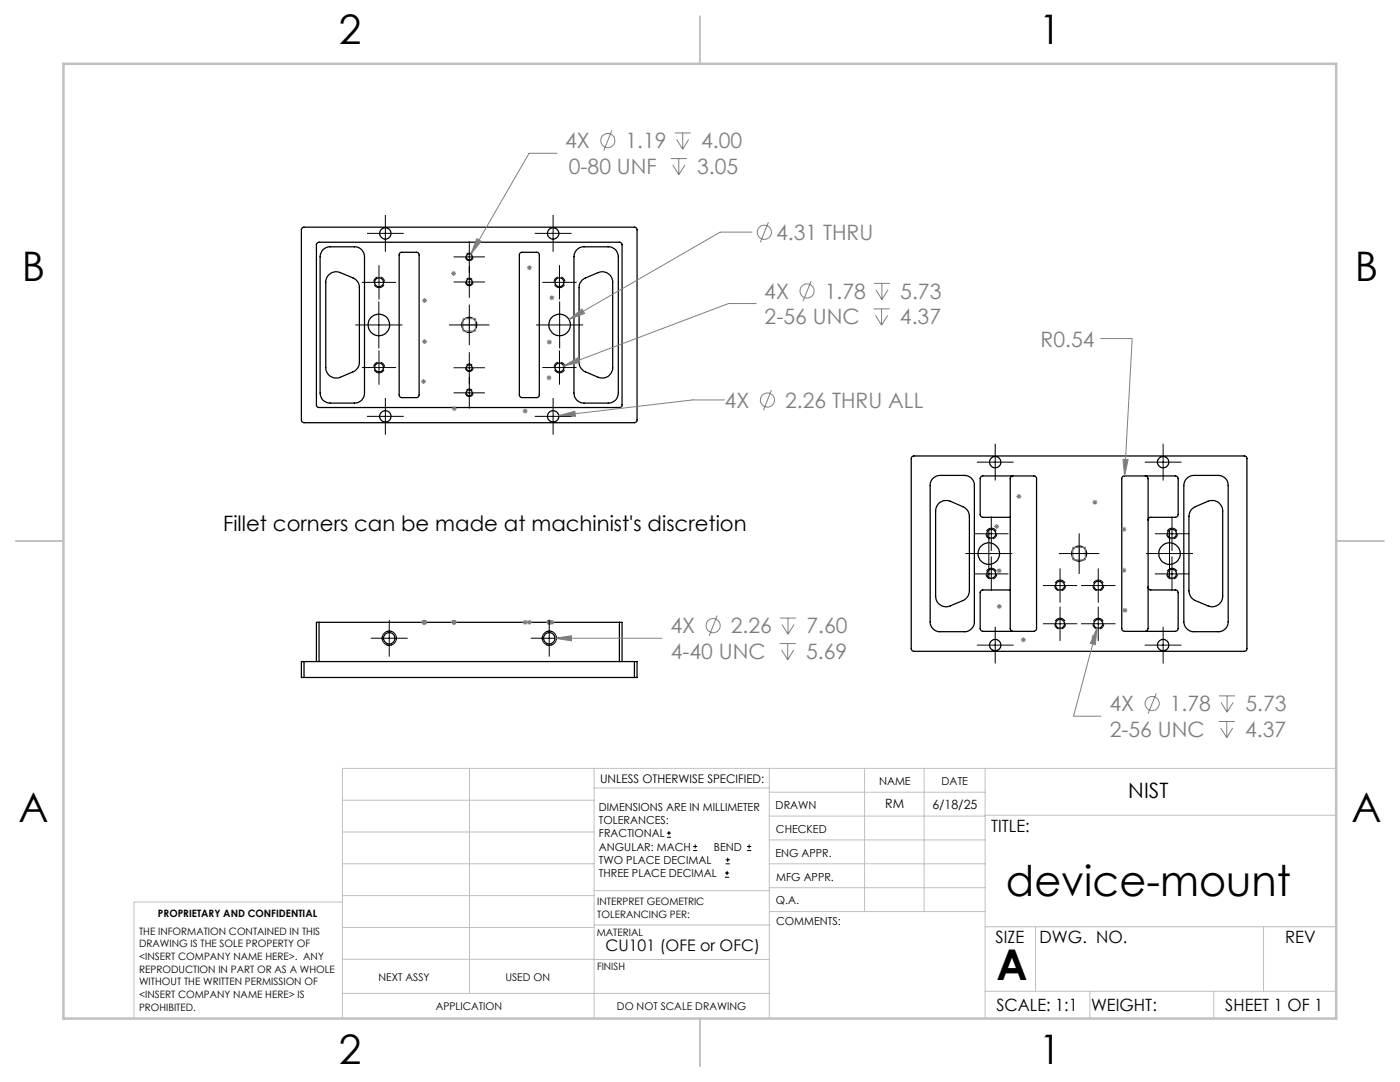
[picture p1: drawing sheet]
<svg xmlns="http://www.w3.org/2000/svg" width="279mm" height="216mm" viewBox="0 0 279 216" stroke-linecap="round" stroke-linejoin="round" font-family="sans-serif">
<g fill="none" stroke="#000" stroke-width=".25">
<path d="M60.3 45.5l.3-.2h66a.49 .49 0 0 1 .5 .6v37.9a.54 .54 0 0 1-.5 .5h-65.9a.54 .54 0 0 1-.6-.5v-38zM63.3 48.5l.3-.2h60a.54 .54 0 0 1 .5 .6v31.9a.49 .49 0 0 1-.5 .5h-59.9a.49 .49 0 0 1-.6-.5v-32zM64.3 50l.6-.5 .6-.3h5.2a1.97 1.97 0 0 1 2 2v27.2a1.97 1.97 0 0 1-2 2h-4.8a1.97 1.97 0 0 1-2-2v-27.2zM65.4 55a2.08 2.08 0 0 1 2.5-.6l2.5 1.1a2.13 2.13 0 0 1 1.3 1.9v14.9a2.04 2.04 0 0 1-1.3 1.9l-2.5 1.1a2.07 2.07 0 0 1-2.9-2v-17.3zM79.9 50.4l3.2-.1a.49 .49 0 0 1 .5 .6v27.9a.54 .54 0 0 1-.5 .5h-2.9a.54 .54 0 0 1-.5-.5v-28zM103.8 50.5l.3-.2h3a.49 .49 0 0 1 .5 .6v27.9a.54 .54 0 0 1-.5 .5h-2.9a.54 .54 0 0 1-.6-.5v-28zM115 50l.5-.5 .7-.3h5.2a1.97 1.97 0 0 1 2 2v27.2a1.97 1.97 0 0 1-2 2h-4.8a1.97 1.97 0 0 1-2.1-2v-27.2l.2-.6zM116.1 56l.7-.5 2.6-1.1a2.07 2.07 0 0 1 2.9 1.9v17a2.07 2.07 0 0 1-2.9 2l-2.6-1.1a2.04 2.04 0 0 1-1.2-1.9v-15.2l.1-.6zM182 91.2l.3-.2h66a.49 .49 0 0 1 .5 .5v37.9a.49 .49 0 0 1-.5 .6h-65.9a.54 .54 0 0 1-.5-.6v-37.9zM186.1 95.6l.5-.5 .7-.2h5.2a1.97 1.97 0 0 1 2 2v27.2a1.97 1.97 0 0 1-2 1.9h-4.9a1.97 1.97 0 0 1-2-1.9v-27.6zM202.1 95a.54 .54 0 0 0-.5 .5v30l.3 .4 .2 .1M228.6 95a.54 .54 0 0 1 .5 .5v29.9l-.1 .3-.4 .3"/>
<path d="M236.7 95.6l.6-.5 .6-.2h5.2a1.97 1.97 0 0 1 2 2v27.2a1.97 1.97 0 0 1-2 1.9h-4.8a2.02 2.02 0 0 1-2-1.9v-27.2l.1-.7zM187.4 100.4l.9-.5h1l2.9 1.2a2 2 0 0 1 1.3 1.9v14.9a2.09 2.09 0 0 1-1.3 1.9l-2.5 1.1a2.11 2.11 0 0 1-3-1.9v-17l.1-.7zM201.6 103.2h-5.5l-.4-.2-.1-.2v-7.3a.54 .54 0 0 1 .5-.5h10.2a.54 .54 0 0 1 .6 .5l-.1 30.1-.5 .4h-10.2l-.2-.1-.3-.4v-7.2a.54 .54 0 0 1 .5-.6h5.5M229.1 103.8a.49 .49 0 0 1 .6-.6h4.9l.4-.2 .1-.3v-7.2a.54 .54 0 0 0-.5-.5h-10.2a.49 .49 0 0 0-.5 .5v29.9a.54 .54 0 0 0 .5 .6h10.2l.3-.1 .2-.5v-7.1a.54 .54 0 0 0-.5-.6h-4.9a.54 .54 0 0 1-.6-.5M237.8 101.6l.7-.5 2.6-1.1a2.11 2.11 0 0 1 2.9 2v17a2.11 2.11 0 0 1-2.9 1.9l-2.6-1.1a2.13 2.13 0 0 1-1.2-1.9v-14.9l.2-.9zM60.7 132h-.6v3.2h.6M60.7 132v3.2M60.7 135.2h65.9M60.7 132h65.9M63.7 124.2h-.6v7.8M63.7 124.2v7.8M63.7 124.2h59.9"/>
<path d="M123.6 124.2h.5v7.8M123.6 124.2v7.8M126.6 132h.5v3.2h-.5M126.6 132v3.2"/>
<circle cx="75.6" cy="56.3" r=".89"/>
<circle cx="76.9" cy="46.6" r="1.13"/>
<circle cx="93.7" cy="56.3" r=".6"/>
<circle cx="93.7" cy="51.3" r=".6"/>
<circle cx="110.4" cy="46.6" r="1.13"/>
<circle cx="111.7" cy="56.3" r=".89"/>
<circle cx="75.6" cy="64.8" r="2.16"/>
<circle cx="75.6" cy="73.3" r=".89"/>
<circle cx="93.6" cy="64.8" r="1.48"/>
<circle cx="93.7" cy="78.4" r=".6"/>
<circle cx="93.7" cy="73.4" r=".59"/>
<circle cx="111.7" cy="73.3" r=".89"/>
<circle cx="111.7" cy="64.8" r="2.16"/>
<circle cx="76.9" cy="83.1" r="1.13"/>
<circle cx="110.4" cy="83.1" r="1.13"/>
<circle cx="198.6" cy="92.2" r="1.13"/>
<circle cx="232.1" cy="92.2" r="1.13"/>
<circle cx="197.3" cy="110.5" r="2.15"/>
<circle cx="197.8" cy="106.5" r=".89"/>
<circle cx="197.8" cy="114.5" r=".89"/>
<circle cx="211.5" cy="116.8" r=".89"/>
<circle cx="215.4" cy="110.5" r="1.51"/>
<circle cx="219.2" cy="116.8" r=".89"/>
<circle cx="233.4" cy="110.5" r="2.15"/>
<circle cx="233.9" cy="106.5" r=".89"/>
<circle cx="233.9" cy="114.5" r=".9"/>
<circle cx="77.7" cy="127.3" r="1.13"/>
<circle cx="109.6" cy="127.3" r="1.13"/>
<circle cx="198.6" cy="128.7" r="1.13"/>
<circle cx="211.5" cy="124.5" r=".89"/>
<circle cx="219.2" cy="124.5" r=".89"/>
<circle cx="232.1" cy="128.7" r="1.13"/>
</g>
<g fill="none" stroke="#808080" stroke-width=".2">
<path d="M111.2 30.6h-5.6l-11.7 20.2M122.1 26l-1.6 4.1M133.9 31.6h3.2M134.3 32.9l1.2 2M134.6 26.5h3.3M135 27.8l1.2 2M135.5 31.6v3.3M136.2 26.5v3.3M136.7 32.9l-1.2 2M137.4 27.8l-1.2 2M84.2 60h1M84.4 59.6l.7 .7"/>
<path d="M84.7 59.5v1M85.1 59.6l-.7 .7M90 54.6h1M90.2 54.2l.7 .7M90.5 54.1v1M90.9 54.2l-.7 .7M95.1 47.6l.9 .6-2.1 2.6zM105.2 53.4h1M105.3 53.1l.7 .7M105.7 52.9v1M106 53.1l-.7 .7M109.6 59.4h1"/>
<path d="M109.8 59.1l.7 .7M110.1 58.9v1M110.5 59.1l-.7 .7M150.1 46.3h-6.4l-30.1 17.4M153.4 44.3l-1.7 4.1M161.9 56.1l-1.6 4M174.4 56.6h3.2M174.8 57.8l1.2 2M176 56.6v3.2M177.2 57.8l-1.2 2M84 76.1h1M84.2 75.8l.7 .7"/>
<path d="M84.2 68.2h1M84.4 67.8l.7 .7M84.5 75.6v1M84.7 67.7v1M84.9 75.8l-.7 .7M85.1 67.8l-.7 .7M109.1 75.4h1M109.1 68.3h1M109.2 75l.7 .7M109.3 67.9l.7 .7M109.6 74.9v1M109.6 67.8v1"/>
<path d="M109.9 75l-.7 .7M110 67.9l-.7 .7M112.5 73l2.9-1.6 .3 .9zM113.6 63.7l2.5-2 .6 .8zM144.6 79.8h-6.3l-26.8 3.1M150.9 60.6h-5.5l-32.9 12.4M154 77.8l-1.6 4M174.3 61.6h3.3M174.7 62.9l1.2 2M175.9 61.6v3.3M177.2 62.9l-1.3 2M219.6 67.6h6.4l-1.6 27.4"/>
<path d="M90.2 81.5h1M90.3 81.2l.7 .7M90.7 81v1M91 81.2l-.7 .7M104.3 82h1M104.5 81.7l.7 .7M104.8 81.5v1M105.2 81.7l-.7 .7M111.5 82.9l3.2-.8 .2 1zM202.8 99.1h1M203 98.7l.7 .7M203.3 98.6v1"/>
<path d="M203.7 98.7l-.7 .7M218.2 99.9l.7 .7M218.5 99.7v1M218.9 99.9l-.7 .7M224.1 91.7h1l-.7 3.3zM198.4 105.1h1M198.5 104.7l.7 .7M198.9 104.6v1M198.9 113.9h1M199 113.5l.7 .7M199.2 104.7l-.7 .7M199.4 113.4v1"/>
<path d="M199.7 113.5l-.7 .7M218 100.2h1M223.8 105.6h1M223.8 113.8h1M223.9 105.3l.7 .7M223.9 113.5l.7 .7M224.3 105.1v1M224.3 113.3v1M224.6 105.3l-.7 .7M224.6 113.5l-.7 .7M84 124.2h1.2M84.2 123.8l.7 .7"/>
<path d="M84.4 123.8l.7 .7M84.5 123.7v1M84.7 123.7v1M84.9 123.8l-.7 .7M85.1 123.8l-.7 .7M90 124.2h1.2M90.2 123.8l.7 .7M90.3 123.8l.7 .7M90.5 123.7v1M90.7 123.7v1M90.9 123.8l-.7 .7M91 123.8l-.7 .7"/>
<path d="M104.3 124.2h1.9M104.5 123.8l.7 .7M104.8 123.7v1M105.2 123.8l-.7 .7M105.3 123.8l.7 .7M105.7 123.7v1M106 123.8l-.7 .7M109.1 124.2h1.5M109.2 123.8l.7 .7M109.3 123.8l.7 .7M109.6 123.7v1M109.8 123.8l.7 .7"/>
<path d="M109.9 123.8l-.7 .7M110 123.8l-.7 .7M110.1 123.7v1M110.5 123.8l-.7 .7M110.7 127.4l3.4-.5v1zM110.7 127.4h21.5M143.1 122.8l-1.6 4.1M155.6 128.4h3.2M155.6 123.3h3.3M156 129.7l1.2 2M156.1 124.6l1.2 1.9M157.2 128.4v3.3"/>
<path d="M157.3 123.3v3.2M158.4 129.7l-1.2 2M158.5 124.6l-1.2 1.9M198.9 121h1.1M199.1 120.6l.7 .8M199.4 120.5v1M199.8 120.6l-.7 .8M203.7 127.7h1M203.9 127.3l.7 .7M204.2 127.2v1M204.6 127.3l-.7 .7M217.8 127.1h1"/>
<path d="M218 126.8l.7 .7M218.3 126.6v1.1M218.7 126.8l-.7 .7M218.9 125.3l-.3 3.4-1-.3zM218.9 125.3l-4.7 17.6h5.6M224 121.8h1M224.1 121.4l.8 .7M224.5 121.3v1M224.9 121.4l-.8 .7M230.8 138.4l-1.7 4M243.3 138.9h3.2M244.9 138.9v3.2"/>
<path d="M243.2 144h3.2M243.6 145.2l1.2 2M243.7 140.2l1.2 1.9M244.8 144v3.2M246 145.2l-1.2 2M246.1 140.2l-1.2 1.9"/>
<circle cx="121.3" cy="28.1" r="1.4"/>
<circle cx="152.5" cy="46.3" r="1.42"/>
<circle cx="161.1" cy="58.1" r="1.42"/>
<circle cx="153.2" cy="79.8" r="1.42"/>
<circle cx="142.3" cy="124.8" r="1.41"/>
<circle cx="229.9" cy="140.4" r="1.41"/>
</g>
<g fill="none" stroke="#000" stroke-width=".2">
<path d="M72.2 56.3h6.9M73.2 46.6h7.4M75.6 52.9v6.9M76.9 42.9v7.3M90.5 51.3h6.3M90.5 56.3h6.3M93.7 48.1v11.3M106.7 46.6h7.4M108.2 56.3h6.9M110.4 42.9v7.3M111.7 52.9v6.9M70.9 64.8h9.4"/>
<path d="M72.2 73.3h6.9M75.6 60.1v9.4M75.6 69.9v6.9M76.9 79.4v7.3M89.6 64.8h8.1M90.5 78.4h6.3M90.5 73.4h6.3M93.7 60.8v8.1M93.7 70.3v11.2M107 64.8h9.4M108.2 73.3h6.9M110.4 79.4v7.3"/>
<path d="M111.7 69.9v6.9M111.7 60.1v9.4M73.2 83.1h7.4M106.7 83.1h7.4M194.9 92.2h7.4M198.6 88.5v7.4M228.5 92.2h7.3M232.1 88.5v7.4M192.7 110.5h9.3M194.4 106.5h6.9M194.4 114.5h6.9M197.3 105.8v9.3"/>
<path d="M197.8 103.1v6.8M197.8 111.1v6.8M208.1 116.8h6.9M211.3 110.5h8.1M211.6 113.4v6.9M215.4 106.4v8.1M215.8 116.8h6.8M219.2 113.4v6.9M228.7 110.5h9.4M230.5 106.5h6.8M230.5 114.5h6.8M233.4 105.8v9.3"/>
<path d="M233.9 103.1v6.8M233.9 111.1v6.8M74 127.4h7.4M77.7 123.7v7.3M105.9 127.4h7.4M109.6 123.7v7.3M194.9 128.7h7.4M198.6 125.1v7.3M208.1 124.5h6.9M211.6 121v6.9M215.8 124.5h6.8M219.2 121v6.9"/>
<path d="M228.5 128.7h7.3M232.1 125.1v7.3M133.1 167.1h.8M133.1 166.2h.8M133.5 165.8v.9M138.3 169.7h.8M138.3 168.9h.8M138.7 168.5v.8M144.7 175h.8M144.7 174.2h.8M144.8 172.4h.9M144.8 171.6h.9"/>
<path d="M145.1 173.8v.8M145.2 171.1v.9M149.1 169.7h.8M149.1 168.9h.8M149.5 168.5v.8"/>
</g>
<g fill="none" stroke="#000" stroke-width=".2" stroke-dasharray="1.3 .6" stroke-dashoffset=".1" stroke-linecap="butt">
<path d="M75.7 57.4a1.09 1.09 0 0 1-1-1.6 1.09 1.09 0 0 1 1.9-.1 1.09 1.09 0 0 1-.8 1.7h-.1M93.7 57a.76 .76 0 0 1-.7-1.1 .76 .76 0 0 1 1.3-.1 .76 .76 0 0 1-.5 1.2h-.1M93.7 52a.76 .76 0 0 1-.7-1.1 .76 .76 0 0 1 1.3-.1 .76 .76 0 0 1-.5 1.2h-.1M111.7 57.4a1.09 1.09 0 0 1-1-1.6 1.09 1.09 0 0 1 1.9-.1 1.09 1.09 0 0 1-.8 1.7h-.1M75.7 74.4a1.09 1.09 0 0 1-1-1.6 1.09 1.09 0 0 1 1.9-.1 1.09 1.09 0 0 1-.8 1.7h-.1M93.7 74.1a.76 .76 0 0 1-.7-1.1 .76 .76 0 0 1 1.3-.1 .76 .76 0 0 1-.5 1.2h-.1M93.7 79.1a.76 .76 0 0 1-.7-1.1 .76 .76 0 0 1 1.3-.1 .76 .76 0 0 1-.5 1.2h-.1M111.7 74.4a1.09 1.09 0 0 1-1-1.6 1.09 1.09 0 0 1 1.9-.1 1.09 1.09 0 0 1-.8 1.7h-.1M197.8 113.4a1.09 1.09 0 0 1 1 1.6 1.09 1.09 0 0 1-1.8 .1 1.09 1.09 0 0 1 .7-1.7h.1M197.8 105.4a1.09 1.09 0 0 1 1 1.6 1.09 1.09 0 0 1-1.8 .1 1.09 1.09 0 0 1 .7-1.7h.1M211.6 115.7a1.09 1.09 0 0 1 .9 1.6 1.09 1.09 0 0 1-1.8 .2 1.09 1.09 0 0 1 .7-1.8h.2M219.2 115.7a1.09 1.09 0 0 1 1 1.6 1.09 1.09 0 0 1-1.9 .2 1.09 1.09 0 0 1 .7-1.8h.2"/>
<path d="M233.9 105.4a1.09 1.09 0 0 1 1 1.6 1.09 1.09 0 0 1-1.9 .1 1.09 1.09 0 0 1 .8-1.7h.1M233.9 113.4a1.09 1.09 0 0 1 1 1.6 1.09 1.09 0 0 1-1.9 .1 1.09 1.09 0 0 1 .8-1.7h.1M211.6 123.4a1.09 1.09 0 0 1 .9 1.5 1.09 1.09 0 0 1-1.8 .2 1.09 1.09 0 0 1 .7-1.7h.2M219.2 123.4a1.09 1.09 0 0 1 1 1.5 1.09 1.09 0 0 1-1.9 .2 1.09 1.09 0 0 1 .7-1.7h.2"/>
</g>
<path d="M77.7 125.9a1.42 1.42 0 0 0-1.3 2.1 1.42 1.42 0 0 0 2.5 .2 1.42 1.42 0 0 0-1-2.3h-.2M77.7 128.8a1.42 1.42 0 0 1-1.3-2.1 1.42 1.42 0 0 1 2.5-.2 1.42 1.42 0 0 1-1 2.3h-.2M109.6 125.9a1.42 1.42 0 0 0-1.2 2.1 1.42 1.42 0 0 0 2.4 .2 1.42 1.42 0 0 0-1-2.3h-.2M109.6 128.8a1.42 1.42 0 0 1-1.2-2.1 1.42 1.42 0 0 1 2.4-.2 1.42 1.42 0 0 1-1 2.3h-.2" fill="none" stroke="#000" stroke-width=".2" stroke-dasharray="1.3 .6" stroke-linecap="butt"/>
<path d="M92.4 63.6h2.5v2.5h-2.5zM214.1 109.2h2.5v2.5h-2.5z" fill="none" stroke="#808080" stroke-width=".25"/>
<path d="M92.4 64.8h2.5M93.7 63.6v2.5M215.4 109.2v2.5M216.6 110.4h-2.5" fill="none" stroke="#808080" stroke-width=".2" stroke-dasharray="15.2 1.3 1.3 1.3" stroke-linecap="butt"/>
<g fill="none" stroke="#c0c0c0" stroke-width=".2">
<path d="M68.3 159.7h50.3M93.7 153.3v44.9M118.6 153.3v49.9M118.6 157.2h34.9M153.5 153.3v49.9M153.5 158.1h43.1M172.5 153.3v28.6M184.4 153.3v28.6M196.6 153.3v49.9M266.7 153.3h-198.4v49.9M68.3 178.7h50.3M68.3 172.4h50.3"/>
<path d="M68.3 166h50.3M68.3 180h-41.6v23.2M118.6 177.7h35M153.5 167.6h43.1M153.5 162.8h43.1M153.5 172.4h43.1M153.5 177.1h43.1M196.6 162.7h70.1M68.3 198.2h85.2M68.3 191.4l85.2 .1M68.3 185.1h50.3M118.6 184.6h35"/>
<path d="M153.6 181.9h43M196.6 197.8h70.1M196.6 184.9h70.1M206.7 184.9v12.9M217.5 197.8v5.4M242.2 197.8v5.4M252.2 184.9v12.9"/>
</g>
<path d="M139.7 3.2v9.5M3.1 107.9h9.6M266.7 107.9h9.5M139.7 203.2v9.6" fill="none" stroke="#c0c0c0" stroke-width=".25"/>
<path d="M12.7 12.7h254v190.5h-254z" fill="none" stroke="#c0c0c0" stroke-width=".5"/>
<g fill="#808080">
<path d="M112.5 73l3.2-.7-.3-.9zM95.1 47.6l-1.2 3.2 2.1-2.6zM113.6 63.7l3.1-1.2-.6-.8zM111.5 82.9l3.4 .2-.2-1z"/>
<path d="M110.7 127.4l3.4 .5v-1zM218.9 125.3l-1.3 3.1 1 .3zM224.1 91.7l.3 3.3 .7-3.3z"/>
</g>
<g font-size="8.5">
<text x="200.8" y="178.7">device-mount</text>
<text x="198.9" y="195.5">A</text>
</g>
<g font-size="8.1">
<text x="67.6" y="8.9">2</text>
<text x="207.3" y="8.9">1</text>
<text x="4.4" y="56.2">B</text>
<text x="270.4" y="56.2">B</text>
<text x="3.7" y="164.1">A</text>
<text x="269.7" y="164.1">A</text>
<text x="67.6" y="212.4">2</text>
<text x="207.3" y="212.4">1</text>
</g>
<g font-size="4.2" fill="#808080">
<text x="112.8" y="29.6">4X</text>
<text x="124.8" y="29.6">1.19</text>
<text x="139.9" y="29.6">4.00</text>
<text x="113.5" y="34.7">0-80 UNF</text>
<text x="139.1" y="34.7">3.05</text>
<text x="154.9" y="47.9">4.31 THRU</text>
<text x="152.5" y="59.6">4X</text>
<text x="164.6" y="59.6">1.78</text>
<text x="179.7" y="59.6">5.73</text>
<text x="152.6" y="64.7">2-56 UNC</text>
<text x="179.6" y="64.7">4.37</text>
<text x="207.7" y="69.1">R0.54</text>
<text x="144.6" y="81.4">4X</text>
<text x="156.7" y="81.4">2.26 THRU ALL</text>
<text x="133.8" y="126.4">4X</text>
<text x="133.9" y="131.5">4-40 UNC</text>
<text x="145.8" y="126.4">2.26</text>
<text x="160.9" y="131.5">5.69</text>
<text x="160.9" y="126.4">7.60</text>
<text x="221.4" y="141.9">4X</text>
<text x="233.5" y="141.9">1.78</text>
<text x="248.6" y="141.9">5.73</text>
<text x="221.5" y="147">2-56 UNC</text>
<text x="248.5" y="147">4.37</text>
</g>
<g font-size="4.2">
<text x="44.5" y="105.9">Fillet corners can be made at machinist's discretion</text>
<text x="225.2" y="159.3">NIST</text>
</g>
<g font-size="3.4">
<text x="197.8" y="166">TITLE:</text>
<text x="198.7" y="188.1">SIZE</text>
<text x="207.5" y="188.1">DWG. NO.</text>
<text x="256.5" y="188.2">REV</text>
<text x="198.8" y="201.7">SCALE: 1:1</text>
<text x="217.7" y="201.8">WEIGHT:</text>
<text x="244.5" y="201.7">SHEET 1 OF 1</text>
</g>
<text font-size="3.2" x="120.8" y="189.8">CU101 (OFE or OFC)</text>
<g font-size="2.5">
<text x="176.7" y="161.3">RM</text>
<text x="186.1" y="161.4">6/18/25</text>
</g>
<text font-size="2.4" x="119.8" y="156.2">UNLESS OTHERWISE SPECIFIED:</text>
<g font-size="2.2">
<text x="119.5" y="161.8">DIMENSIONS ARE IN MILLIMETER</text>
<text x="154.8" y="161.4">DRAWN</text>
<text x="175.4" y="156.6">NAME</text>
<text x="187.9" y="156.7">DATE</text>
<text x="119.5" y="164.4">TOLERANCES:</text>
<text x="119.5" y="167.1">FRACTIONAL</text>
<text x="154.9" y="166.3">CHECKED</text>
<text x="119.5" y="169.7">ANGULAR: MACH</text>
<text x="119.5" y="172.4">TWO PLACE DECIMAL</text>
<text x="142.5" y="169.7">BEND</text>
<text x="154.8" y="170.9">ENG APPR.</text>
<text x="119.5" y="175">THREE PLACE DECIMAL</text>
<text x="154.9" y="175.7">MFG APPR.</text>
<text x="154.9" y="180.4">Q.A.</text>
<text x="154.9" y="184.6">COMMENTS:</text>
</g>
<g font-size="2.1">
<text x="75.5" y="195.7">NEXT ASSY</text>
<text x="100.9" y="195.7">USED ON</text>
<text x="86.9" y="201.5">APPLICATION</text>
<text x="123.1" y="201.6">DO NOT SCALE DRAWING</text>
</g>
<g font-size="2">
<text x="31.5" y="182.9">PROPRIETARY AND CONFIDENTIAL</text>
<text x="119.2" y="180.6">INTERPRET GEOMETRIC</text>
<text x="119.2" y="183.1">TOLERANCING PER:</text>
<text x="27.8" y="186.5">THE INFORMATION CONTAINED IN THIS</text>
<text x="27.8" y="189">DRAWING IS THE SOLE PROPERTY OF</text>
<text x="27.8" y="191.6">&lt;INSERT COMPANY NAME HERE&gt;. ANY</text>
<text x="119.1" y="186.7">MATERIAL</text>
<text x="27.8" y="194.1">REPRODUCTION IN PART OR AS A WHOLE</text>
<text x="27.8" y="196.6">WITHOUT THE WRITTEN PERMISSION OF</text>
<text x="119.1" y="193.5">FINISH</text>
<text x="27.8" y="199.1">&lt;INSERT COMPANY NAME HERE&gt; IS</text>
<text x="27.8" y="201.7">PROHIBITED.</text>
</g>
</svg>
